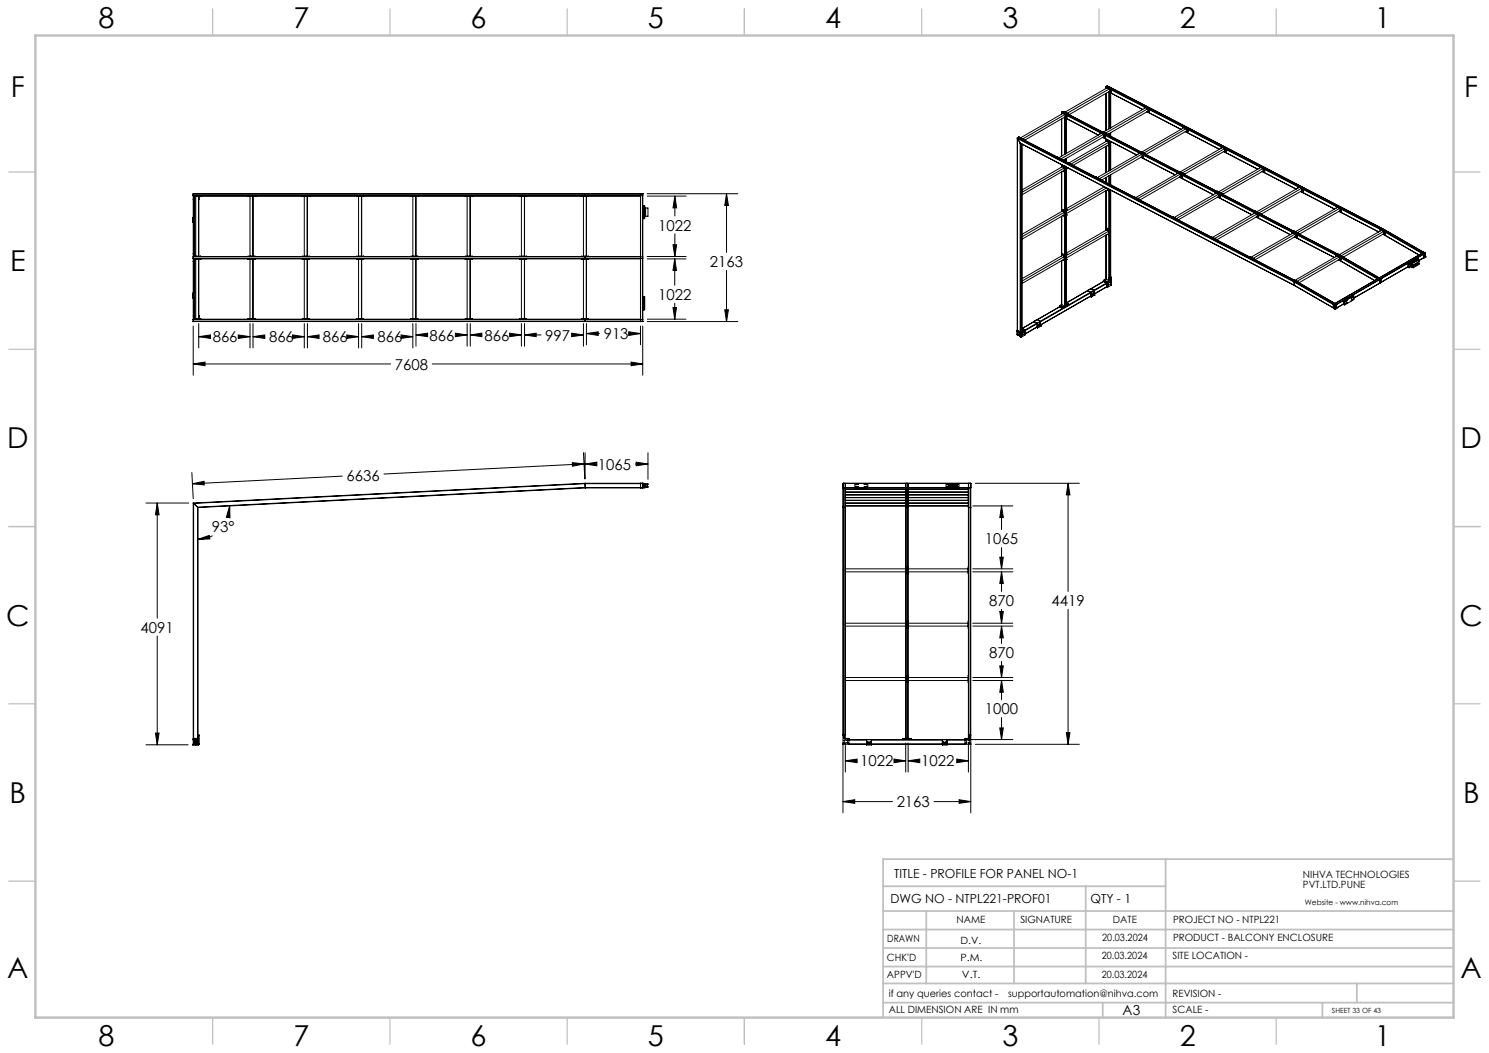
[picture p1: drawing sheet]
<svg xmlns="http://www.w3.org/2000/svg" width="420mm" height="297mm" viewBox="0 0 420 297" stroke-linecap="round" stroke-linejoin="round" font-family="sans-serif">
<g fill="none" stroke="#000" stroke-width=".28">
<path d="M286.9 38.9v54.5M287 38.9v.1M287 39l.8 1.4M287 39v54.2M287 39l78.1 40.5M287 38.9l78.1 40.5M287.3 38.7h.1M287.3 38.7l78.2 40.5M287.3 38.7l-.3 .2M287.5 38.7l1.3 .7M287.5 38.7h-.1M287.5 38.7h.1"/>
<path d="M287.9 38.9l12-6.9 .5 .3-11.9 6.9zM288.8 39.4h.1M288.8 39.4l.1 .1M288.9 39.5h.1M299.4 31.7v.5M299.4 33.5v10.6M299.5 31.6v.2M299.5 31.6l78.1 40.6M299.5 33.5v10.6M299.5 31.8h-.1M299.5 31.8l1.3 .7M299.5 31.8l1.3 .6"/>
<path d="M299.8 31.5h.1M299.8 31.5l-.3 .1M299.8 31.5l78.1 40.5M299.9 31.5l78.1 40.5M300 31.5h.1M300 31.5l1.3 .7M300 31.5l1.3 .6M300.2 33.1h.1M300.3 33.1l.1 .1M300.3 33.1l9.5 5-9.4-4.9M300.3 33.1v10.5M300.4 31.6l11.9-6.9 .6 .3-11.9 7z"/>
<path d="M300.4 32.3l.1 .6M300.4 33.3v10.2M300.5 32.9l-11.5 6.6M300.5 32.9l.3 .3M300.6 32.7h.1M300.7 33.4v9.9M300.8 32.5h.1M300.8 32.4v.1M300.8 32.4l.1 .1M300.8 33.1v.1M300.9 32.6l10.7 5.5M300.9 32.5l-.1 .7"/>
<path d="M301.3 32.2h.1M301.3 32.1v.1M301.3 32.1l.1 .1M301.4 32.2h.1M310.3 37.4v.4M310.8 37.1l1.3 .7M310.9 37.1h-.1M310.9 37.1l1.3 .6M311 38.7l9.6 5M311.2 37.2l12-6.8 .6 .3-12 6.9zM311.3 37.9v.7M311.3 38.6l-11.4 6.6"/>
<path d="M311.3 38.6l.3 .2M311.4 38.3h.1M311.5 38.3h.1M311.6 38.1l.1 .1M311.6 38.1h.1M311.7 38.2v.5M311.7 38.7l-.1 .1M311.7 38.1v.1M311.7 38.1v.6M311.7 38.2l9.4 4.8M311.7 38.7h.1M312 24.5v.5"/>
<path d="M312 26.3v10.5M312 39.2v.7M312 24.4v.2M312 24.5l1.3 .7M312 24.5v.1M312 24.5h.1M312 24.4l78.1 40.6M312.1 37.8h.1M312.2 39.8l.5 .3-10.7 6.2M312.2 39.8l-10.8 6.2M312.2 37.7l-.1 .1M312.2 37.7v.1"/>
<path d="M312.2 37.8h.1M312.2 37.8v.1M312.2 39.4v.4M312.3 24.2l78.2 40.6M312.3 24.2l-.3 .2M312.5 39.8h.1M312.6 39.6h.1M312.7 39.6h.1M312.7 39.6v.1M312.7 39.7h.1M312.7 39.6l.1 .1M312.7 25.9h.1"/>
<path d="M312.8 25.9v.1M312.8 25.9l9.5 5-9.5-4.9M312.8 25.9v10.5M312.8 37.7v.5M312.8 39.7v8.5M312.9 26v10.3M312.9 37.6v.6M312.9 39.8v8.4M312.9 25l.1 .7M313 25.7l-11.4 6.6M313.1 25.5h.1M313.2 25.5h.1"/>
<path d="M313.3 26.2v9.9M313.3 37.4v1M313.3 39.9v8.1M313.3 25.2l.1 .1M313.3 25.2h.1M313.4 25.3v.6l-.4-.2M313.4 25.3h.1M313.4 25.3l9.4 4.9M322.8 30.2v.4M322.8 30.2l1.4 .6M322.8 30.2h.1M323.8 30.7v.7"/>
<path d="M323.8 31.4l-11.4 6.6M323.8 31.4l.4 .1M324 31.1h.1M324.1 30.8l.1 .1M324.1 30.8h.1M324.2 31.5h.1M324.2 30.9h.1M324.2 30.9v.6M324.2 30.9l9.4 4.9M333.1 36.5l-9.6-5 9.6 5M333.6 35.8v.4M333.6 35.8l1.4 .6"/>
<path d="M333.7 35.8l1.3 .7M334.3 37.1l9.6 5M334.4 37.1l9.6 5M334.6 36.3v.7M334.6 37l-11.4 6.6M334.6 37l.4 .1M334.8 36.7h.1M335 36.5h.1M335 36.4v.1M335 36.4l.1 .1M335 37.1h.1M335 36.5v.6"/>
<path d="M335.1 37.1h-.1M335.1 36.5v.6M335.1 36.5l9.4 4.9M54.5 56.2l.4 .1M54.5 55.2l.1 .1M54.5 55.2h126.8M54.5 54.7h126.8M54.6 54.6l-.1 .1M54.6 54.6v36.1M54.6 54.6h126.7M54.6 55.3h126.1M54.6 55.3h2"/>
<path d="M54.6 56.3v5M54.7 55.3h.1M54.9 55.3v17M55.2 55.3v17M56 55.3v17M56.1 55.3v17M56.1 56.2h.1M56.1 56.2v.1M56.1 55.3v.9M56.5 55.3h.1M56.6 55.3h.1M69.9 55.3h2.1"/>
<path d="M70 55.3h.1M70.5 55.3v17M71.3 55.3v17M71.8 55.3h.1M71.9 55.3h.1M85.2 55.3h2.1M85.3 55.3h.1M85.8 55.3v17M86.6 55.3v17M86.7 55.3v17M87.1 55.3h.1M87.2 55.3h.1"/>
<path d="M100.5 55.3h2.1M100.6 55.3h.1M101.1 55.3v17M102 55.3v17M102.5 55.3h.1M102.6 55.3h.1M115.9 55.3h2M116 55.3h.1M116.5 55.3v17M117.3 55.3v17M117.8 55.3h.1M117.9 55.3h.1"/>
<path d="M131.2 55.3h2M131.3 55.3h.1M131.8 55.3v17M132.6 55.3v17M133.1 55.3h.1M133.2 55.3h.1M146.5 55.3h2M146.6 55.3h.1M147.1 55.3v17M147.9 55.3v17M148.4 55.3h.1M148.5 55.3h.1"/>
<path d="M164 55.3h2M164 55.3h.1M164.6 55.3v17M165 55.2h.1M165 54.7h.1M165 54.7v.5M165.4 55.3v17M165.9 55.3h.1M180.7 54.6h.1M180.7 54.6v36.1M181.3 54.6h.1M181.3 54.6v36.1"/>
<path d="M181.3 54.6v.1M181.3 55.2v17.3M181.3 54.7v.5M181.3 58h.6v3.7h-.6M181.6 58v3.7M181.9 58.7h.9v2.3h-.9M182.1 58.7v2.3M182.6 54.6h25.5M182.6 55.3h10.9M190.4 55.3v5.6M190.4 55.3l.5 3.3h-1.1zM204.9 54.6l.6 3.4h-1.1z"/>
<path d="M204.9 54.6v16.6M287.8 40.4h.1M287.8 40.4v53.5M287.8 40.4l77.3 40.1M287.9 40.5v52.3M288.2 40.6v52M288.3 40.7v51.9M298.3 44.3h.1M298.3 44.3l1.3 .7M298.7 44.5l12-6.9 .6 .3-12 6.9zM299.4 46.5v.6M299.4 48.5v11.2"/>
<path d="M299.5 46.5v.6M299.5 48.5v11.1M299.6 45h.1M299.6 47l.6 .4-11.9 6.9M299.6 47l-11.3 6.6M299.6 59.5l.6 .4-11.9 6.9M299.6 59.5l-11.3 6.6M299.6 45l.1 .1M299.7 46.6l-.1 .4M299.7 59.1l-.1 .4M299.7 59.1l.5 .3M299.7 59.1h.1"/>
<path d="M299.7 45.1h.1M299.7 59.1l.5 .2M299.8 48.3l.4 .2M299.9 59.5h.1M299.9 47h.1M300 46.7l.2 .1M300.2 46.8h.1M300.2 59.4v.1M300.2 46.8v.2M300.2 48l-11.9 7M300.2 47v1.4M300.2 59.5v1.5"/>
<path d="M300.2 59.3v.2M300.2 59.3v.1M300.2 46.9h.1M300.2 48.4v.1M300.2 46.9v.1M300.3 44.9v.5M300.3 46.9v39.5M300.4 44.9v.6M300.4 47v39.4M300.7 44.7l.1 .9M300.7 47.1v39.1M300.8 59.2h.1"/>
<path d="M301.3 47.4l-.5 .3M309.1 49.9h.1M309.1 49.9l1.3 .7M309.2 49.9h-.1M309.2 49.9l1.3 .7M309.5 50.1l12-6.9 .6 .3-12 6.9zM310.4 50.6l.2 .1M310.5 50.6h-.1M310.5 50.6l.1 .1M310.6 50.7h.1M311.5 52.7l-10.7 6.2M312 50.1v1.4"/>
<path d="M312 41.2v7.5M312 53.8v11.1M312.1 53l-11.3 6.5M312.3 41.1l.5 .1M312.3 53.6l.4 .2M312.7 53.3l-11.9 7M312.7 40.8l-10 5.8M312.8 49.6v2.3M312.8 53.4v25.8M312.8 53.7l-.1 .1M312.9 49.5v2.5M312.9 53.4v24.9"/>
<path d="M313.3 49.3v2.8M313.3 53.6v24.6M320 55.5l1.3 .7zM320.4 55.7l11.9-6.9 .6 .3-11.9 6.9zM321.1 43v.4M321.1 43l1.4 .8M321.1 43h.1M321.3 56.2v.1M321.3 56.2h.1M321.7 42.7l1.3 .7M321.8 44.4l9.7 4.9M322.1 42.9l11.9-6.9 .6 .3-11.9 6.9z"/>
<path d="M322.1 43.5v.7M322.1 44.2l-11.4 6.6M322.1 44.2l.4 .2M322.3 43.9h.1M322.3 43.9v.1M322.5 44.4h.1M322.5 43.8v.6M322.5 43.8l9.4 4.8M323 43.4v.1M323 43.4h.1M331.9 48.7l1.4 .6M331.9 48.7v.3"/>
<path d="M332 48.6l1.3 .7M332.5 48.3l1.3 .7M332.5 48.3v.1M332.7 49.9l9.6 5.1-9.6-5M332.9 48.5l11.9-6.9 .6 .3-11.9 6.9zM332.9 49.1l.1 .7M333 49.8l-11.5 6.6M333 49.8l.3 .2M333.1 49.6h.1M333.1 49.5v.1M333.3 49.3v.1M333.3 49.3h.1"/>
<path d="M333.3 49.3l.1 .1M333.3 50h.1M333.3 49.4l.1 .5M333.3 49.4h.1M333.4 49.9h.1M333.4 49.9l-.1 .1M333.4 49.4l9.4 4.9M333.8 49v.1M333.8 49h.1M333.8 49l.1 .1M333.9 49.1h.1M342.8 54.3v.3"/>
<path d="M342.8 54.3l1.3 .6M342.8 54.2v.1M343.3 53.9v.1M343.3 53.9l1.3 .7M343.3 53.9h.1M343.4 53.9l1.3 .7M343.5 55.6l9.6 5M343.7 54.1l12-6.9 .6 .3-12 6.9zM343.7 54.7l.1 .7M343.8 55.4l-11.4 6.6M343.9 55.2h.1M344 55.2h.1"/>
<path d="M344.1 54.9l.1 .1M344.2 55h.1M344.2 55l-.1 .6-.3-.2M344.2 55l9.4 4.9M344.5 41.4v.4M344.5 41.4l1.3 .6M344.5 41.4h.1M344.6 54.6l.1 .1M344.7 54.6h-.1M344.7 54.6v.1M344.7 54.7h.1M345.2 42.8l9.6 4.9"/>
<path d="M345.4 41.9l.1 .7M345.5 42.6l-11.5 6.6M345.5 42.6l.4 .1M345.6 42.3h.1M345.7 42.3h.1M345.8 42l.1 .2M345.9 42.7h.1M345.9 42.2v.5M345.9 42.2h.1M345.9 42.2l9.4 4.9M353.6 59.9v.4M353.6 59.9h.1"/>
<path d="M353.6 59.9l1.3 .6M353.7 59.9l1.3 .6M354.1 59.6l1.4 .6zM354.5 59.7l12-6.9 .6 .3-12 6.9zM355.3 47.1v.3M355.3 47.1l1.4 .6M355.3 47l1.3 .7M356 48.4l9.6 4.9M356.3 47.5v.7M356.3 48.2l-11.4 6.6M356.3 48.2l.4 .2M356.4 47.9h.1"/>
<path d="M356.5 47.9h.1M356.6 47.7l.1 .1M356.6 47.7h.1M356.7 47.7v.1M356.7 47.8v.6M356.7 47.8h.1M356.7 47.8l9.4 4.9M366.1 52.6v.5M366.1 52.6l1.4 .7M366.1 52.6h.1M366.9 54l9.5 5-9.6-5M367.1 53.1v.7"/>
<path d="M367.1 53.8l-11.4 6.6M367.2 53.5h.1M367.3 53.5v.1M367.5 53.3l.1 .1M367.5 53.3h.1M367.5 53.4h.1M367.6 53.4l-.1 .6-.4-.2M367.6 53.4l9.3 4.9M377 58.3l-.1 .4M377 58.3l1.3 .6M377 58.2l1.3 .7M377 58.2v.1"/>
<path d="M377.6 59.6l11.3 5.8M377.7 59.6l11.2 5.8M377.9 58.7l.1 .7M378 59.4l-11.5 6.6M378.1 59.2h.1M378.3 58.9v.1M378.3 59l.1 .6-.4-.2M378.3 59h.1M378.3 58.9h.1M378.3 58.9l.1 .1M378.4 59l11.7 6M54.5 73.8l.4 .1"/>
<path d="M54.5 62.6h.1M54.5 61.3h.1M54.5 72.5h126.8M54.6 72.4l-.1 .1M54.6 72.4h126.1M54.6 73h126.1M54.6 72.4h2M54.6 73v.1M54.6 62.6v8.8M54.6 73.9v8.8M54.7 71.4l-.2 .2M54.7 72.3v.1"/>
<path d="M54.7 73v.1M54.7 71.4h.2M54.9 61.3h-.6v1.3h.6M54.9 73.1v16.9M55.2 73.1v16.9M55.8 73h.1M56 73.1v16.9M56.1 73.1v16.9M56.5 72.3v.1M56.5 73v.1M56.6 72.4h.1M56.6 73v.1"/>
<path d="M69.9 72.4h2.1M69.9 73v.1M70 72.3v.1M70 73v.1M70.5 73.1v16.9M71.3 73.1v16.9M71.8 72.3v.1M71.8 73v.1M71.9 72.4h.1M71.9 72.3v.1M71.9 73v.1M72 73v.1"/>
<path d="M85.2 72.4h2.1M85.2 73v.1M85.3 72.3v.1M85.3 73v.1M85.8 73.1v16.9M86.6 73.1v16.9M86.7 73.1v16.9M87.1 72.3v.1M87.1 73v.1M87.2 72.4h.1M87.2 72.3v.1M87.2 73v.1"/>
<path d="M87.3 73v.1M100.5 72.4h2.1M100.5 73v.1M100.6 72.3v.1M100.6 73v.1M101.1 73.1v16.9M102 73.1v16.9M102.5 72.3v.1M102.5 73v.1M102.6 72.4h.1M102.6 72.3v.1M102.6 73v.1"/>
<path d="M115.9 72.4h2M115.9 73v.1M116 72.3v.1M116 73v.1M116.5 73.1v16.9M117.3 73.1v16.9M117.8 72.3v.1M117.8 73v.1M117.9 72.4h.1M117.9 72.3v.1M117.9 73v.1M131.2 72.4h2"/>
<path d="M131.2 73v.1M131.3 72.3v.1M131.3 73v.1M131.8 73.1v16.9M132.6 73.1v16.9M133.1 72.3v.1M133.1 73v.1M133.2 72.4h.1M133.2 73v.1M146.5 72.4h2M146.5 73v.1M146.6 72.3v.1"/>
<path d="M146.6 73v.1M147.1 73.1v16.9M147.9 73.1v16.9M148.4 72.3v.1M148.4 73v.1M148.5 72.4h.1M148.5 73v.1M164 72.4h2M164 73v.1M164 72.3v.1M164.6 73.1v16.9M165 72.5v.5"/>
<path d="M165 72.5h.1M165.4 73.1v16.9M165.9 72.3v.1M165.9 73v.1M166 73v.1M181.3 72.9h-126.8l.1 .1M181.3 72.9v17.2M181.3 72.5v.4M182.6 72.4h10.9M182.6 73h10.9M189.8 69h1.1l-.5 3.4zM190.3 73v7.5"/>
<path d="M190.3 73l.5 3.3h-1zM190.4 66v6.4M204.9 76.3v14.4M299.4 61v11.2M299.4 73.5v12.4M299.5 61v11.1M299.5 73.5v12.4M299.6 72.1l-11.3 6.5M299.6 72.1l.6 .3-11.9 6.9M299.7 71.6h.1M299.7 71.6l-.1 .5M299.7 71.6l.5 .3"/>
<path d="M299.8 73.3l.4 .2M299.8 60.8l.4 .2M299.9 72.1h.1M299.9 72h.1M300.2 61h.1M300.2 73.5h.1M300.2 72v1.5M300.2 60.6l-11.9 6.9M300.2 73.1l-11.9 6.9M300.2 71.9v.1M300.2 72h.1M300.8 71.7h.1"/>
<path d="M300.8 73.2h.1M300.8 60.6h.1M311.3 79.2v.1M311.3 79.3v.1M311.3 79.1v.3M311.3 79.4l-3.6 2 .8 .5 3.6-2.1M311.3 79.1l.8 .5M311.3 79.3l.8 .4M311.3 79.4l.8 .5M311.6 79v.1M311.6 79h.1M311.7 79l-.1 .1"/>
<path d="M311.7 79v.1M312 78.6l-.7 .5M312 78.7h.1M312 66.3v12.4M312 78.7l.8 .5M312.1 79.6h.1M312.1 79.7h.1M312.1 79.9h.1M312.1 79.6v1.3M312.2 64.8l.5 .4-11.9 6.9M312.2 64.8l-11.4 6.6M312.2 64.4v.4"/>
<path d="M312.2 79.7l.1 .2M312.2 79.6v.1M312.2 64.4h.1M312.2 64.4l.5 .3M312.2 79.7l.1 .1M312.2 79.3h-.1l.1 .1M312.2 79.3v.1M312.2 79.3l.1 .1M312.3 79.9v1.1M312.3 79.4h-.1M312.3 79.8v.1M312.3 79.4h.1"/>
<path d="M312.3 79.8h.1M312.3 66.1l.4 .2M312.4 79.8l-.1 .1M312.5 64.8h.1M312.6 79.9v.1M312.6 79.9l.1 .1M312.7 80h-.1M312.7 66.3h.1M312.7 80h.1M312.7 65.9l-11.9 6.9M312.7 66.2h.1M312.7 64.7v.1"/>
<path d="M312.7 64.7h.1M312.8 79.2h.1M312.8 64.7l-.1 .1M312.8 66.2l-.1 .1M312.8 79.3h.1M312.8 79.2l-.6 .4M312.8 78.5l.3 .1M312.8 79.3h.2M312.8 78.5v.8M312.9 79.3l.1 .1M312.9 79.3l-.7 .4M312.9 78.3l-.1 .2"/>
<path d="M312.9 79.4l.1 .1M312.9 79.4l-.6 .4M312.9 78.3l.1 .1M313 79.3l-.1 .1M313 79.5l-.6 .3M313 79.3l.1 .1M313 78.5v.8M313 78.4v.1M313 78.4l.1 .1M313.1 79.4l-.1 .1M313.1 78.6v.8M313.1 78.5v.1"/>
<path d="M313.2 79.6v.1M313.2 78.6v.1M313.2 79.1v.1M313.2 79.7v.1M313.2 79.7h.1M313.3 78.5l-.1 .2M313.3 79.1l-.1 .1M313.3 79.1h-.1M313.3 78.5h.1M313.3 78.5l-.1 .1M313.3 78.2h.1M313.3 79v.1"/>
<path d="M313.3 78.5v.1M313.3 79.1h.1M313.3 78.2l-.4 .1M313.3 79.7l-.1 .1M313.3 79.6l-.1 .2M313.3 79.6l-.1 .1M313.3 79.6v.1M313.3 78.6l-.1 .1M313.4 78.2v.1M313.4 78.2l-.4 .2M313.4 78.3l.1 2.1-1.2 .6M313.4 78.2h.1"/>
<path d="M313.4 78.2l.1 .1M313.4 78.3l-.3 .2M330.8 61.2l1.3 .6M330.8 61.2h.1M331.2 61.3l11.9-6.9 .6 .3-11.9 7zM332.1 61.8v.1M332.1 61.8h.1M332.1 61.8l.1 .1M332.2 61.9h.1M341.6 66.8h.1M341.6 66.8l1.4 .6M341.7 66.8h-.1"/>
<path d="M342 67l12-7 .6 .4-12 6.9zM343 67.4v.1M343 67.4v.2M343 67.6h.1M352.4 72.4h.1M352.5 72.4l1.3 .7M352.8 72.6l12-6.9 .6 .3-12 6.9zM353.8 73.1v.1M353.8 73.1h.1M353.8 73.2h.1M354.3 61.2l9.6 5M354.6 60.4v.7"/>
<path d="M354.6 61.1l-11.4 6.6M354.6 61.1l.4 .1M354.8 60.8h.1M354.9 60.5l.1 .1M354.9 60.5h.1M355 60.5v.1M355 60.6v.6M355 60.6h.1M355 60.6l9.4 4.9M355.5 60.3h.1M355.5 60.2v.1M355.5 60.3v.1"/>
<path d="M364.4 65.5v.4M364.5 65.5l1.3 .6M364.5 65.5h-.1M364.5 65.5h.1M364.9 78.9h.1M364.9 78.9l1.2 .6M365 65.2l1.3 .7M365 65.2h-.1M365 65.2l1.3 .6M365.1 79.5v1M365.1 79.5l11.5 6.7M365.1 79.4v.1"/>
<path d="M365.1 79.4l11.5 6.6M365.2 66.8l11.2 5.8-11.2-5.8M365.2 79.1l12-6.9 .6 .3-12 6.9zM365.4 65.4l11.9-6.9 .6 .2-12 6.9zM365.4 66v.7M365.4 79.2h.1M365.4 66.7l-11.4 6.6M365.4 66.7l.4 .1M365.4 79.2l-.3 .2M365.4 79.2l11.5 6.7M365.5 79.2l11.1 6.4M365.6 66.4h.1"/>
<path d="M365.8 66.1l.1 .1M365.8 66.1h.1M365.8 66.2h.1M365.9 66.2l-.1 .6M365.9 66.8h-.1M365.9 66.2l11.6 6.1M366.1 79.5v.1M366.1 79.5l.1 .1M366.3 65.9h.1M366.3 65.8v.1M366.3 65.8l.1 .1M366.4 65.9v.1"/>
<path d="M376.8 72v.4M376.8 72l1.3 .7M376.8 72h.1M376.9 72l1.3 .6M377.4 71.7h.1M377.4 71.7l1.3 .7M377.6 73.3h.1M377.6 72.2l-.1 .1M377.6 73.3l10.1 5.8-10.1-5.8M377.6 72.2l11.5 6.6M377.7 71.9l12-7 .6 .4-12 6.8zM377.8 72.5v.7"/>
<path d="M377.8 73.2l-11.4 6.6M378 72.9h.1M377.9 72h.1M377.9 72l-.3 .2M377.9 72l11.6 6.6M378.1 72.7h.1M378.2 72.7v.6l-.4-.1M378.2 72.7h.1M378.2 72.6l-.1 .1M378.2 72.6v.1M378.2 72.7l10.3 6M378.6 72.4h.1"/>
<path d="M378.7 72.4h.1M389.1 79.9h.1M389.1 78.9v1M389.1 78.8v.1M389.3 64.8l1.4 .6M389.4 64.7l-.1 .5M389.5 78.6v.1M389.5 79.7h.1M389.5 78.6l-.4 .2M389.5 79.7l-.4 .2M389.5 78.6h.1M389.5 78.7l-.4 .2"/>
<path d="M389.5 79.6v.1M389.5 78.7v.9M389.5 79.6l-.4 .3M390.1 66.1h.1M390.1 66.1l10.2 5.8M390.1 65l11.5 6.6M390.3 65.3v.6M390.3 65.9l-11.4 6.6M390.3 65.9l.4 .2M390.5 65.7h.1M390.5 64.8h.1M390.5 64.8l-.4 .2"/>
<path d="M390.5 64.8l11.5 6.6M390.5 64.8l11.1 6.4M390.7 65.4v.1M390.7 65.5v.6M390.7 65.5l10.3 5.9M390.7 65.5h.1M397.1 75.3l-15.2 8.8 7.2-4.2M397.1 75.3l-7.6 4.4M397.1 74.3l.2 .1M397.1 75.3l.2 .1M397.1 74.3v1M397.1 74.3l-15.6 9"/>
<path d="M397.3 74.4v1M397.3 75.4l.2 .1M397.3 74.4l.2 .1M397.5 74.5v1M397.7 75v.2zM397.7 74.5l.1 .1zM398 74.5h.1M398 75h.1M398 74.5v.5M398 74.3v.2M398 75v.2M398 74.3h.1"/>
<path d="M398 75.2l.1 .1M398 75.2l-.5 .3M398.1 75.3h.1M398.1 74.3v.1M398.1 75.3l.5 .2M398.1 74.4l.5 .3M398.5 75.2h.1M398.5 75.2l.1 .1M398.6 74.9l-.5-.1 .4 .4M398.6 74.7v.2M398.6 75.3v.2M399.7 72.8l.3 .2"/>
<path d="M399.7 73.4l.2-.1-.1 .2M399.7 73.4l-1.6 .9M399.7 73.4h.1M399.7 73.4l-1.7 .9M399.8 73.4l-1.7 1M399.8 73.5l.5 .3M399.8 73.4v.1M399.9 72.9l-2.6 1.5M399.9 74.2h.3M400 73l-2.5 1.5M400 73v.7M400.2 74.2l-1.7 1"/>
<path d="M400.2 74.2l.1 .2M400.3 73.8l-1.7 .9M400.3 73.8v.1l-1.7 1M400.3 74.4v.2l-1.7 .9M400.3 74.4l-1.7 .9M401.1 71.4l-12.1 7-11-6.4M401.6 72.7h.1M401.6 71.1v.1M401.6 72.6v.1M401.6 72.7l-1.6 .9M401.6 71.6v.2M401.6 71.6v1.1"/>
<path d="M401.6 71.2l-25.5 14.7M401.6 71.2l.4 .2M402 71.4l.1 .1M402 71.5v1M402 72.5h.1M402 71.4l-.4 .2M402 72.5l-.4 .2M402 71.4h.1M402 71.4l-25.5 14.7M402.1 72.4l-.1 .1M402.1 72.4l-.5 .3M402.1 71.4l-5 2.9"/>
<path d="M402.1 71.4v1M402.1 72.4l-2.1 1.2M54.5 90.6l.1 .1M54.5 84h.1M54.5 82.7h.1M54.5 90.6h126.8M54.5 90.1h126.8M54.5 92v13.8M54.6 90l-.1 .1M54.6 90.7h126.7M54.6 90h2M54.6 84v5"/>
<path d="M54.7 90h126M54.9 89l-.4 .1M54.9 82.7h-.6v1.3h.6M56.1 89v.1M56.1 91.3v6.8M56.1 95h2.7M56.1 89.1h.1M56.1 95l3.3-.5v1zM56.1 90h.1M56.1 89.1v.9M56.5 90h.1M67.2 94.5l3.3 .5-3.3 .5z"/>
<path d="M68.2 95h2.3M69.9 90h2.1M70 90h.1M70.5 91.3v6.8M71.4 95l3.3-.5v1zM71.4 95h3.3M71.4 91.3v6.8M71.8 90h.1M71.9 90h.1M82.5 94.5l3.3 .5-3.3 .5zM84.1 95h1.7M85.2 90h2.1"/>
<path d="M85.3 90h.1M85.8 91.3v6.8M86.7 95l3.3-.5v1zM86.7 95h3.2M86.7 91.3v6.8M87.1 90h.1M87.2 90h.1M97.8 94.5l3.3 .5-3.3 .5zM99.3 95h1.8M100.5 90h2.1M100.6 90h.1M101.1 91.3v6.8"/>
<path d="M102 95h3.3M102 91.3v6.8M102 95l3.3-.5v1zM102.5 90h.1M102.6 90h.1M113.1 94.5l3.4 .5-3.4 .5zM114.7 95h1.8M115.9 90h2M116 90h.1M116.5 91.3v6.8M117.3 94.5l3.3-.5v1zM117.3 91.3v6.3"/>
<path d="M117.3 94.5h2.6M117.8 90h.1M117.9 90h.1M128.4 94l3.4 .5-3.4 .5zM129.3 94.5h2.5M131.2 90h2M131.3 90h.1M131.8 91.3v6.3M132.6 94.5l3.3-.5v1zM132.6 94.5h2.8M132.6 91.3v6.3M133.1 90h.1"/>
<path d="M143.8 94l3.3 .5-3.3 .5zM144.8 94.5h2.3M146.5 90h2M146.6 90h.1M147.1 91.3v6.3M148 94.5l3.2-.5v1zM148 94.5h4.6M148 91.3v6.3M148.4 90h.1M161.3 94l3.3 .5-3.3 .5zM162 94.5h2.6M164 90h2"/>
<path d="M164 90h.1M164.6 91.3v6.3M165 90.6h.1M165 90.1h.1M165 90.1v.5M165.4 94.1l3.3-.5v1zM165.4 91.3v6M165.4 94.1h3.7M165.9 90h.1M177.3 93.6l3.4 .5-3.4 .5zM178.5 94.1h2.2M180.7 90.7h.1"/>
<path d="M180.7 92v5.3M181.3 90.7h.1M181.3 90.6v.1M181.3 90.1v.5M181.3 83.7h.6v3.7h-.6M181.3 92v13.8M181.6 83.7v3.7M182.6 90.7h25.5M182.6 90h10.9M189.8 86.7h1l-.5 3.3zM190.3 85.5v4.5M204.4 87.4h1.1l-.6 3.3z"/>
<path d="M286.9 93.3h.1M286.9 93.4h.1M286.9 93.1v.1M286.9 94.4l.1 .1M286.9 93.1l.1 .1M286.9 93.5v.9M286.9 93.2l.9 .4M286.9 93.3l.9 .5M286.9 93.4l.9 .5M287 93.5h-.1M287 93.5l.8 .4M287 94.5l.1 .1"/>
<path d="M287 93.2l.8 .4M287.6 94.8l.2 .2M287.6 94.8l.2 .1M287.8 93.6h.1M287.8 93.8h.1M287.8 93.9h.1M287.8 93.9v.1M287.8 93.9l-.9 .5M287.8 94.9h.1M287.8 95h.1M287.8 94v.9M287.8 94.7l-.2 .1"/>
<path d="M287.8 94.2l-.7 .4M287.8 94l-.8 .5M287.8 94l-.9-.6v1l.2 .2M287.8 94.9v.1M287.8 93.7l.1 .1M287.9 95h.1M287.8 92.9v.8M287.8 93.9v1.1M287.8 92.9l.1 .1M287.9 93.8l-.1 .1M287.9 93.8h.1M287.9 95l.1 .1"/>
<path d="M287.9 92.8l-.1 .1M287.9 92.8l.1 .1M287.9 93h.1M287.9 93v2M288 92.9l-.1 .1M288 95.1h.1M288 92.9h.1M288 93v2.1M288.1 92.9l-.1 .1M288.2 93v.1M288.2 93.6h.1M288.2 93.5h.1"/>
<path d="M288.2 92.9l.1 .1M288.3 92.5l.7 .5M288.3 93l-.1 .1M288.3 93.5l-.1 .1M288.3 93h-.1M288.3 92.6h.1M288.3 92.6l.1 .1M288.3 92.9v.1M288.3 94.1v.1M288.3 94.6v.1M288.3 93h.1M288.3 93.5v.1"/>
<path d="M288.3 92.6l-.4 .2M288.3 94.5v.1M288.3 94v.1M288.3 93.6h-.1M288.3 94v.2M288.3 93.5h.1M288.3 94h.1M288.3 94l.1 .1M288.3 94.6h.1M288.4 92.7h.1M288.4 92.7l-.4 .2M288.4 94.6l-.1 .1"/>
<path d="M288.4 94.5l-.1 .1M288.4 94.1l-.1 .1M288.4 94l-.1 .1M288.4 94v.1M288.4 94.5v.1M288.5 93h.1M288.5 92.7l-.4 .2M288.5 93.6h.1M288.5 93l.1 .1M288.5 92.7v.9M288.6 93v.1M288.6 93h.1"/>
<path d="M288.7 93l-.1 .1M288.7 93v.1M288.9 94.3v.1M288.9 94.2v.1M288.9 93.6v.2M288.9 93.7v.1M288.9 94.2v.2M288.9 93.6l.1 .1M288.9 93.7h.1M288.9 93.6v.1M288.9 94.2l.1 .1M289 93.1h.1"/>
<path d="M289 93l-.5 .3M289 93.2l-.5 .2M289 93.2h.1M289 93.1v.1M289 94.3l-.1 .1M289 94.2l-.1 .1M289 93.7l-.1 .1M289 93v.2M289 93.7h.1M289 94.2v.1M289 93.1l.1 .1M289 94.2h-.1"/>
<path d="M289.1 93.2h.1M289.1 93.2v.1M289.1 93.2l-.6 .4M289.1 93.3l.1 1.1-1.1 .7M289.1 93.3l-.5 .3M289.2 94.1l3.4-1.9-3.4 2M291.6 90.7h.1M291.6 90.7l.9 .5M291.7 90.7l-3.3 1.9M291.7 90.7l.8 .5M292.5 91.2l.1 .1-3.5 1.9M292.5 91.2l-3.5 2"/>
<path d="M292.5 91.2h.1M292.6 90.1h.1M292.6 90.1l-1 .6M292.6 91.2v1.2M292.6 92.4h.1M292.6 90.1l.9 .6M292.6 92.5h.1M292.6 92.4v.1M292.7 92.4v.1M292.8 91.5l-.1 .2zM292.8 91.5v.1M292.8 91.9l.4-.2v.2l-.4 .2z"/>
<path d="M293.2 91.9h-.3M293.3 91.3h.1M293.5 91.6l14.2-8.1zM293.5 90.7h.1M293.5 90.7v1.1M293.5 91.8l.1 .1M293.5 90.7l-1 .5M293.5 91.8l-.9 .6M293.6 91.9h.1M293.6 91.9l-.9 .6M298.8 86.5l.1 .1M298.8 86.3l.1 .3"/>
<path d="M298.8 86.6l-6.2 3.6 .8 .4 6.2-3.6M298.8 86.6l-6.2 3.5M298.9 86.2l.7 .5M298.9 86.6l.7 .4M299.2 86.2l-.1 .1M299.2 86.2h.1M299.3 86.2l-.2 .1M299.3 86.2v.1M299.4 85.9h.1M299.4 85.9l-.5 .3M299.5 85.9l.8 .5M299.6 86.7h.2"/>
<path d="M299.6 87h.2M299.6 86.7v.3M299.8 86.5h-.2l.1 .1M299.8 86.5l-.1 .1M299.8 86.5h.1M299.8 86.7v.3M299.9 86.5l-.2 .1M299.9 86.5v.1M300.3 86.4h.1M300.7 86.2l-.3 .2M300.8 85.4l.5 .5M300.8 86.2h-.1"/>
<path d="M301.1 85.8h-.2l.1 .1M301.1 85.8l-.1 .1M301.1 85.8h.1M301.2 85.8l-.2 .1M301.2 85.8v.1M301.3 85.9l-1.5 .8M301.3 85.9v.2M301.3 86.1l-1.5 .9M301.4 85.9l-1.7 1-.9-.5M301.4 85.8l-.1 .3M306.7 82h.1M306.7 81.9h.1"/>
<path d="M306.7 82l-5.9 3.4M306.7 81.9v.1M306.7 81.9l1 .6M306.8 82l.8 .4M306.8 82l-6 3.4M307.5 83.6l.3 .1M307.6 82.4l.1 .2-15.1 8.6M307.6 82.4l-6.2 3.6M307.7 82.5h.1M307.7 82.5v1.1M307.7 83.6l.1 .1M307.7 81.4h.1"/>
<path d="M307.7 81.4l-1 .5M307.7 81.4l.9 .5M307.8 83.7h.1M307.9 82.9h.1M307.9 82.8v.1M307.9 83.2l.4-.3v.3l-.4 .2zM308.1 83.1l-.1 .1M308.2 83.1l.1 .1M308.4 82.5l-.1 .2zM308.4 82.5v.1M308.6 81.9h.1M308.6 81.9v1.2"/>
<path d="M308.6 81.9l-.9 .6M308.6 83.1h.1M308.6 83.1l-.9 .5M308.7 83.1v.1M308.7 83.2h.1M308.7 83.2l-.9 .5M312.1 80.9l.2 .1M312.1 80.9l-3.5 2.1M312.1 80l-3.5 2M312.1 80.9l-3.5 2M312.3 81h.1M312.3 81v.1"/>
<path d="M312.6 80v.1M312.6 80.6h.1M312.6 80.5v.1M312.6 80h.1M312.6 80.5l.1 .1M312.7 80.6h-.1M312.7 80.5l-.1 .1M312.7 80l-.1 .1M312.7 80.5v.1M312.7 80.5h-.1M313.2 80.3h.1M313.2 80.1v.2"/>
<path d="M313.2 80.2v.1M313.2 80.2h.1M313.3 80.2l-.1 .1M313.3 80.2h.1M365.1 80.5l11.5 6.6M376.1 86.9v.1M376.1 85.9h.1M376.1 86.9h.1M376.1 85.9v1M376.1 85.8v.1M376.1 85.9l.4 .2M376.1 86.9l.4 .3"/>
<path d="M376.2 86.9h-.1M376.5 86.1h.1M376.5 87.1h.1M376.5 86.1v1M376.6 87.1l-.1 .1M376.6 87.1h.1M376.6 86.1v1.1M376.6 86v.2M376.9 87l-.3 .1M376.9 85.9h.1M376.9 85.9l-.3 .2M376.9 86.9h.1"/>
<path d="M376.9 85.9l-.3 .1M376.9 86.9l-.3 .2M377 86.9h-.1M377 85.9h.1M377 86.8l-.1 .2M377 85.9v1M378.9 85.8l-1.9 1.1M378.9 85.8l.4 .2M378.9 84.8v1M378.9 84.8l.4 .2M378.9 84.8l-2.3 1.3M378.9 85.8l-2.3 1.3"/>
<path d="M379.3 85v1M379.5 85.6l.1-.1zM379.9 85.4h.1l-.1 .2zM379.9 84.7h.1l-.1 .2zM379.9 84.7l-.1 .1M379.9 85.4l-.1 .1M381.2 84l-.1 .1M381.2 84.6l-.1 .1M381.2 84.6v.2zM381.5 83.3l-2.6 1.5M381.5 83.3l.2 .1M381.6 84.3v.2z"/>
<path d="M381.6 83.8v.2zM381.7 83.4l-2.6 1.5v1M381.7 83.4l.2 .1M381.9 83.5v1l-2.6 1.5M381.9 83.5l-2.6 1.5M54.5 102.7l3.3-.6v1zM54.5 102.7h55.7M121.9 102.7h59.4M178 102.1l3.3 .6-3.3 .4zM54.1 133.3l.4 7.4M54.3 136.5l3.3-.8v1.1zM96.6 134.3l-42.3 2.2"/>
<path d="M161.4 130.5l3.3 .3-3.2 .7zM164.6 127.7l.4 7.4M164.7 130.8l-56.4 2.9M165 130.9l3.3-.6v1.1zM165 127.7v7.3M165 130.9h2.5M165 136.3v.1M165 136.3h16.3M165 136.4h16.3M165 136.4l-110.4 5.6M165 136.3l-110.5 5.6M165 136.4l.1 1.1"/>
<path d="M165.1 137.5v.1M165.1 137.5h16.2M165.1 137.5l-109.4 5.5M165.1 137.6l-109.3 5.6M179.2 130.9h3.6M179.5 130.3l3.3 .6-3.3 .5zM180.7 136.3h.1M180.7 137.5v.1M180.7 136.3v1.2M181.3 136.3h.1M181.3 137.5v.1M181.3 137.5l-16.2 .1"/>
<path d="M181.3 136.3v1.2M181.3 136.3l.8 .1M181.6 136.3v1.3M181.9 136.4v1.1M181.9 136.7h.1M181.9 137.2h.1M182.1 136.5h.7l-.2 .3-.2-.1-.3 .2 .1 .3h.6v.3h-.7M182.1 137.5l-1.4 .1M182.1 136.4v.1M182.1 137.5h.1M182.8 127.7v7.5M237.8 136.3h36"/>
<path d="M237.8 137.5v.1M237.8 137.5l.1 69.8M237.8 136.3v1.2M237.8 137.6v91.7M237.8 137.5h36M237.8 137.6h36M237.9 136.3v1.3M237.9 136.3l-.1 .1M238.3 136.3l.1 .1M238.4 137.5l-.1 .1M238.4 136.4v1.1M238.4 137.6v70.8l1 .1"/>
<path d="M238.4 137.5l-.1 69.8M238.4 138.7h17.1M238.4 138.8h17.1M238.4 139.5h17.1M238.4 139.6h17.1M238.4 138h17.1M238.4 138.1h17.1M238.4 138.7h.1M238.4 139.4h.1M238.4 137.9h.1M238.5 137.6v5.1M241.1 136.3v1.3"/>
<path d="M244.8 136.3v1.3M255.4 137.6v5.1M255.4 138.7h.1M255.4 139.4h.1M255.4 137.9h.1M255.5 137.5l.1 70.8M255.5 136.4v1.1M255.5 137.6v70.7M255.5 137.5l.1 .1M255.6 136.3l-.1 .1M256 136.3v1.3M256 136.3v72"/>
<path d="M256.2 137.6v70.7M256.2 138.7h17M256.2 138.8h17M256.2 139.5h17M256.2 139.6h17M256.2 138h17M256.2 138.1h17M256.2 138.7h.1M256.2 139.4h.1M256.2 137.9h.1M256.2 137.6v5.1M266.8 136.3v1.3"/>
<path d="M267.2 137.2v.2zM267.5 136.8h.1M267.5 137.1h.1M267.5 136.8v.3M267.5 136.8h2.3M267.5 137.1h2.3M267.5 136.7h2.3M267.5 136.4v.4M267.5 137.1v.4M267.5 137.2h2.3M267.5 137.5h2.3M267.5 136.4h2.3"/>
<path d="M269.8 136.8h.1M269.8 137.1h.1M269.8 136.8v.3M269.8 136.4v.4M269.8 137.1v.4M270.1 136.6l.1 .1zM270.5 136.3v1.3M273.1 137.6v5.1M273.1 138.7h.1M273.1 139.4h.1M273.1 137.9h.1M273.2 137.6v70.8l-1 .1"/>
<path d="M273.3 136.3v1.3M273.3 136.3v71M273.7 136.3h.1M273.7 137.6v69.7M273.8 137.5v.1M273.8 136.3v1.2M273.8 137.6v91.7M275.1 136.3h29.3M301.3 136.3v30.5M301.3 136.3l.5 3.3h-1zM41.2 141.9h12M44.3 141.9l.6 3.3h-1z"/>
<path d="M44.3 141.9v32.4M54.5 141.9l.1 .1M54.5 141.9v68.1M54.6 142v66.6M54.6 142l1.1 1M55.7 143l.1 .2M55.7 143v65.3M55.8 152.1l3.2-1.1 .2 1zM55.8 143.2v64.1M60 151.1l-2.5 .8-1.7 .2M64.8 142.7l.1 3.3-1-.1zM64.8 142.7l-.1 1.7-.4 1.6"/>
<path d="M237.8 143l.1 .2zM238.4 143l-.5 .2M238.4 142.7h17.1M238.4 141.8h17.1M238.4 159.9v2M238.4 140.3h17.1M238.4 140.4h17.1M238.4 142.6h17.1M238.4 142h17.1M238.4 141.1h17.1M238.4 141.2h17.1M238.4 141h.1"/>
<path d="M238.4 159.9h.1M238.4 141.8h.1M238.4 142.5h.1M238.4 140.2h.1M255.4 141h.1M255.4 159.9h.1M255.4 141.8h.1M255.4 142.5h.1M255.4 140.2h.1M255.5 143l.5 .2M255.5 159.9v2M256.2 143l-.2 .2z"/>
<path d="M256.2 142.7h17M256.2 141.8h17M256.2 159.9v2M256.2 140.3h17M256.2 140.4h17M256.2 142.6h17M256.2 142h17M256.2 141.1h17M256.2 141.2h17M256.2 141h.1M256.2 159.9h.1M256.2 141.8h.1"/>
<path d="M256.2 142.5h.1M256.2 140.2h.1M273.1 141h.1M273.1 159.9h.1M273.1 141.8h.1M273.1 142.5h.1M273.1 140.2h.1M273.2 143l.1 .2zM273.2 159.9v2M273.8 143l-.5 .2M274.4 142.7h11.3M282 157.2h1l-.5 3.2z"/>
<path d="M282.5 142.7v6.7M282.5 154.4v6M282.5 142.7l.5 3.3h-1zM44.3 179.4v30.7M238.4 175.2v2M238.4 177.1h.1M238.4 175.3h.1M238.4 161.8h.1M238.5 160.4h16.9M238.5 161.3h16.9M238.5 175.8h16.9M238.5 176.6h16.9"/>
<path d="M255.4 177.1h.1M255.4 175.3h.1M255.4 161.8h.1M255.5 175.2v2M256.2 175.2v2M256.2 177.1h.1M256.2 175.3h.1M256.2 161.8h.1M256.2 160.4h16.9M256.2 161.3h16.9M256.2 175.8h16.9M256.2 176.6h16.9"/>
<path d="M273.1 177.1h.1M273.1 175.3h.1M273.1 161.8h.1M273.2 175.2v2M274.4 160.4h11.3M274.4 161.3h11.3M274.4 175.8h11.3M274.4 176.6h11.3M282 172.5h1l-.5 3.3zM282.5 161.3v5.5M282.5 171.9v3.9M282.5 176.6v4.9"/>
<path d="M282.5 161.3l.5 3.3h-1zM282.5 176.6l.5 3.3h-1zM301.3 171.9v38M238.4 190.5v2M238.4 192.4h.1M238.4 190.6h.1M238.5 191.1h16.9M238.5 191.9h16.9M255.4 192.4h.1M255.4 190.6h.1M255.5 190.5v2M256.2 190.5v2"/>
<path d="M256.2 192.4h.1M256.2 190.6h.1M256.2 191.1h16.9M256.2 191.9h16.9M273.1 192.4h.1M273.1 190.6h.1M273.2 190.5v2M274.4 191.1h11.3M274.4 191.9h11.3M282 187.8h1l-.5 3.3zM282.5 186.5v4.6M282.5 191.9v5.5"/>
<path d="M282.5 191.9l.5 3.4h-1zM41.2 210.1h11.9M43.9 206.8h1l-.6 3.3zM54.3 210h.1M54.3 210.1h.1M54.3 210v.1M54.4 210h.7M54.4 210v.1M54.5 208.3h1.3M54.6 208.5h.1M54.5 209.8l.1 .1M54.6 208.5h1.2"/>
<path d="M54.6 208.6h-.1M54.6 208.6h1.2M54.6 209.9v-1.2h1.2l-.1 1.2M54.6 208.6l-.1 .1M54.6 209.9h.3M54.9 209.9h.1M55 209.7v.2M55 209.9h.1M55 209.7h.1M55 209.2h.1M55 209.4h.1M55 209.3h.1"/>
<path d="M55.1 209h.2M55.1 209h.1M55.1 209.5h.2M55.1 209.5h.1M55.1 210h.1M55.1 209.4h.2M55.1 209.4h.1M55.1 209v.4M55.1 209.4v.1M55.1 209.1v.3M55.1 209.1h.1M55.1 210v.1"/>
<path d="M55.2 210h.1M55.2 210.1h.1M55.2 210v.1M55.3 209h.1M55.3 209.5h.1M55.3 209.4h.1M55.3 209v.4M55.3 209.4v.1M55.3 210h.7M55.3 209.1h.1M55.3 210v.1M55.3 209.2h.1"/>
<path d="M55.3 209.7v.2M55.3 209.9h.1M55.3 209.7h.1M55.3 209.1v.3M55.3 209.3h.1M55.3 209.7l.1 .3M55.3 209.7v-.8h-.3v1.1M55.5 209.9h.2M55.5 209.9h.1M55.7 208.6l.1 .1M55.8 208.3h.1M55.8 208.6h.1"/>
<path d="M55.8 208.3v.3M55.8 209.8l-.1 .1M55.8 207.3l.3 .1M55.8 208.3v.2M55.8 207.3v.1M55.8 209.9h.1M55.8 208.5h.1M55.8 208.5h.2M55.8 209.9h.3M55.8 207.4v.9M55.8 208.5v1.4M55.8 209.9v.1"/>
<path d="M55.8 207.4h.3M55.8 208.3h.2M56 210.1h.1M56 210v.1M56 207.3v2.6M56 209.9h.1M56.1 209.9h-.3M56.1 207.4v2.5M237.9 209.9h6.5M237.9 207.3l-.1 .1M237.9 207.3h.5M238.1 208.1h.1l-.1 .2z"/>
<path d="M238.1 208.7l.2 .1-.1 .2zM238.1 209.4l.2 .3zM238.4 207.3v.1M238.4 208.3h1M238.4 209.5v8.3M238.4 214.6h3M238.4 214.6l3.4-.5v1zM239 208.7l.1 .1-.1 .2zM239 209.5h.1zM239 208.8l.1 .1zM239.4 208.5h.1M239.4 208.3l.1 1.6"/>
<path d="M239.4 208.3v.2M239.5 209.9h-.1M239.5 208.6h15.1M239.5 209.8h4.9M239.5 208.7h4.9M244.4 210h.1M244.4 210.1h.1M244.4 208.6h.1M244.4 208.6v1.5M244.4 208.6h1.4M244.5 210h1.2M244.5 210v.1"/>
<path d="M244.8 209.7h.6v.2h-.6zM244.9 209.7v.2M244.9 209.9h.1M244.9 209.7h.1M244.9 209.7h.4M244.9 209.9h.4M245 209.7h.3M245 209.9h.1M245 209.9h.3M245 209.7h.1M245.2 209.7h.1M245.2 209.9h.1"/>
<path d="M245.3 209.9h.1M245.3 209.7v.2M245.3 209.7h.1M245.7 210h.1M245.8 208.6h.1M245.8 209.9h20M245.8 209.8h20M245.8 208.6l-.1 1.5M245.8 208.7h20M252.2 214.1l3.3 .5-3.3 .5zM253.2 214.6h2.3M254.6 208.5h.1z"/>
<path d="M254.6 208.6h.1M254.7 208.3h-.1v.3M254.7 208.6h2.2M254.7 208.3v.3M254.7 208.3h2.2M254.7 208.5h2.2M255.5 209.5v8.3M256.2 214.6h2.5M256.2 209.5v8.3M256.2 214.6l3.2-.5v1zM256.9 208.3h.2v.3M256.9 208.5h.2z"/>
<path d="M256.9 208.6h.1M256.9 208.3v.3M265.8 210h.1M265.8 208.6h.1M265.8 208.6v1.5M265.8 208.6h1.4M265.9 210h1.2M266.2 209.7h.6v.2h-.6zM266.3 209.7v.2M266.3 209.9h.1M266.3 209.7h.1M266.3 209.9h.4"/>
<path d="M266.3 209.7h.4M266.4 209.9h.1M266.4 209.9h.3M266.4 209.7h.3M266.4 209.7h-.1M266.4 209.7h.1M266.6 209.7h.1M266.6 209.9h.1M266.7 209.7v.2M266.7 209.7h.1M266.7 209.9h.1M267.1 210.1h.1"/>
<path d="M267.1 210h.1M267.1 210v.1M267.2 209.9h6.6M267.2 208.6h.1M267.2 209.8h5M267.2 208.7h5M267.2 208.6v1.5M269.9 214.1l3.3 .5-3.3 .5zM270.4 214.6h2.8M272.2 208.5h.1M272.2 209.9h.1M272.2 208.3v1.6"/>
<path d="M272.2 208.3h1M272.2 208.3v.2M272.5 209.4h.2v.3zM272.5 209.5h.2zM272.5 208.8l.2 .1zM273.2 209.5v8.3M273.3 207.3l-.1 .1M273.3 207.3h.5M273.3 209.4l.2 .3zM273.3 208.7l.2 .1-.1 .2zM273.3 208.8l.2 .1zM273.4 208.1h.2l-.1 .2z"/>
<path d="M273.8 207.3v.1M275.1 209.9h29.3M282 205.3h1l-.5 3.3zM282.5 202.4v6.2M285.7 208.6h-28.7M300.8 206.7h1l-.5 3.2zM237.8 226.1h13.9M237.8 226.1l3.3-.5v1zM263.5 226.1h10.3M270.5 225.6l3.3 .5-3.3 .5z"/>
<circle cx="54.7" cy="56" r=".13"/>
<circle cx="54.8" cy="56" r=".07"/>
<circle cx="54.7" cy="71.8" r=".13"/>
<circle cx="54.7" cy="73.6" r=".13"/>
<circle cx="54.8" cy="71.8" r=".08"/>
<circle cx="54.8" cy="73.6" r=".08"/>
<circle cx="54.7" cy="89.4" r=".07"/>
<circle cx="54.8" cy="89.4" r=".13"/>
<circle cx="379.6" cy="85.1" r=".08"/>
<circle cx="381.2" cy="84.1" r=".09"/>
<circle cx="241.5" cy="137.3" r=".07"/>
<circle cx="241.5" cy="136.6" r=".07"/>
<circle cx="241.5" cy="137.3" r=".09"/>
<circle cx="241.5" cy="136.6" r=".09"/>
<circle cx="242" cy="137.4" r=".13"/>
<circle cx="242" cy="137.4" r=".08"/>
<circle cx="242" cy="136.5" r=".12"/>
<circle cx="242" cy="136.6" r=".08"/>
<circle cx="243.9" cy="137.4" r=".13"/>
<circle cx="243.9" cy="137.4" r=".08"/>
<circle cx="243.9" cy="136.5" r=".12"/>
<circle cx="243.9" cy="136.6" r=".08"/>
<circle cx="244.4" cy="137.3" r=".1"/>
<circle cx="244.4" cy="137.3" r=".07"/>
<circle cx="244.4" cy="136.6" r=".08"/>
<circle cx="244.4" cy="136.6" r=".1"/>
<circle cx="267.2" cy="136.6" r=".07"/>
<circle cx="267.2" cy="137.3" r=".09"/>
<circle cx="267.2" cy="136.6" r=".09"/>
<circle cx="270.1" cy="137.3" r=".1"/>
<circle cx="270.1" cy="137.3" r=".07"/>
<circle cx="270.1" cy="136.6" r=".1"/>
<circle cx="238.1" cy="207.5" r=".13"/>
<circle cx="238.1" cy="208.2" r=".07"/>
<circle cx="238.1" cy="207.5" r=".07"/>
<circle cx="238.2" cy="208.9" r=".07"/>
<circle cx="238.2" cy="209.5" r=".07"/>
<circle cx="239" cy="209.5" r=".15"/>
<circle cx="244.8" cy="209.3" r=".07"/>
<circle cx="245.5" cy="209.3" r=".08"/>
<circle cx="266.2" cy="209.3" r=".08"/>
<circle cx="266.8" cy="209.3" r=".08"/>
<circle cx="272.6" cy="208.9" r=".15"/>
<circle cx="273.4" cy="209.5" r=".08"/>
<circle cx="273.5" cy="207.5" r=".13"/>
<circle cx="273.5" cy="208.2" r=".07"/>
<circle cx="273.5" cy="207.5" r=".07"/>
</g>
<g fill="none" stroke="#c0c0c0" stroke-width=".35">
<path d="M60 2.5v7.5M110 2.5v7.5M160 2.5v7.5M210 2.5v7.5M260 2.5v7.5M310 2.5v7.5M360 2.5v7.5M2.5 48.5h7.5M410 48.5h7.5M2.5 98.5h7.5M410 98.5h7.5M2.5 148.5h7.5"/>
<path d="M410 148.5h7.5M2.5 198.5h7.5M410 198.5h7.5M2.5 248.5h7.5M410 248.5h7.5M60 287v7.5M110 287v7.5M160 287v7.5M210 287v7.5M260 287v7.5M310 287v7.5M360 287v7.5"/>
</g>
<g fill="none" stroke="#c0c0c0" stroke-width=".5">
<path d="M249.1 257h160.9M249.1 250h79.7M261.3 257v20.4M286 257v20.4M306.2 250v27.4M328.8 242.3v44.7M410 242.3h-160.9v44.7M249.1 272.6h160.9M249.1 267.4h160.9M249.1 262.2h160.9M249.1 277.4h160.9M382.7 277.4v5.4"/>
<path d="M249.1 282.8h160.9M311 282.8v4.2M373 282.8v4.2"/>
</g>
<path d="M10 10h400v277h-400z" fill="none" stroke="#c0c0c0" stroke-width=".7"/>
<path d="M301.3 136.3l.5 3.3h-1zM300.8 206.7h1l-.5 3.2zM282.5 142.7l.5 3.3h-1zM282 157.2h1l-.5 3.2zM282.5 161.3l.5 3.3h-1zM282 172.5h1l-.5 3.3zM282.5 176.6l.5 3.3h-1zM282 187.8h1l-.5 3.3zM282.5 191.9l.5 3.4h-1zM282 205.3h1l-.5 3.3zM237.8 226.1l3.3-.5v1zM270.5 225.6l3.3 .5-3.3 .5zM238.4 214.6l3.4-.5v1zM252.2 214.1l3.3 .5-3.3 .5zM256.2 214.6l3.2-.5v1zM269.9 214.1l3.3 .5-3.3 .5zM179.5 130.3l3.3 .6-3.3 .5zM165 130.9l3.3-.6v1.1zM54.3 136.5l3.3-.8v1.1zM161.4 130.5l3.3 .3-3.2 .7zM44.3 141.9l.6 3.3h-1zM43.9 206.8h1l-.6 3.3zM55.8 152.1l3.2-1.1 .2 1zM64.8 142.7l.1 3.3-1-.1zM204.9 54.6l.6 3.4h-1.1zM204.4 87.4h1.1l-.6 3.3zM190.4 55.3l.5 3.3h-1.1zM189.8 69h1.1l-.5 3.4zM190.3 73l.5 3.3h-1zM189.8 86.7h1l-.5 3.3zM54.5 102.7l3.3-.6v1zM178 102.1l3.3 .6-3.3 .4zM56.1 95l3.3-.5v1zM67.2 94.5l3.3 .5-3.3 .5zM71.4 95l3.3-.5v1zM82.5 94.5l3.3 .5-3.3 .5zM97.8 94.5l3.3 .5-3.3 .5zM86.7 95l3.3-.5v1zM102 95l3.3-.5v1zM113.1 94.5l3.4 .5-3.4 .5zM117.3 94.5l3.3-.5v1zM128.4 94l3.4 .5-3.4 .5zM132.6 94.5l3.3-.5v1zM143.8 94l3.3 .5-3.3 .5zM148 94.5l3.2-.5v1zM161.3 94l3.3 .5-3.3 .5zM165.4 94.1l3.3-.5v1zM177.3 93.6l3.4 .5-3.4 .5z" fill="#000"/>
<g font-size="8.1">
<text x="27.8" y="8">8</text>
<text x="82.8" y="8">7</text>
<text x="132.8" y="8">6</text>
<text x="182.8" y="8">5</text>
<text x="232.8" y="8">4</text>
<text x="282.8" y="8">3</text>
<text x="332.8" y="8">2</text>
<text x="387.8" y="8">1</text>
<text x="3" y="27.2">F</text>
<text x="413" y="27.2">F</text>
<text x="2.8" y="76.5">E</text>
<text x="412.8" y="76.5">E</text>
<text x="2" y="126.5">D</text>
<text x="412" y="126.5">D</text>
<text x="1.7" y="176.5">C</text>
<text x="411.7" y="176.5">C</text>
<text x="2.7" y="226.5">B</text>
<text x="412.7" y="226.5">B</text>
<text x="2" y="275.7">A</text>
<text x="412" y="275.7">A</text>
<text x="27.8" y="295">8</text>
<text x="82.8" y="295">7</text>
<text x="132.8" y="295">6</text>
<text x="182.8" y="295">5</text>
<text x="232.8" y="295">4</text>
<text x="282.8" y="295">3</text>
<text x="332.8" y="295">2</text>
<text x="387.8" y="295">1</text>
</g>
<g font-size="4.2">
<text x="185.7" y="65">1022</text>
<text x="200.3" y="75.3">2163</text>
<text x="185.7" y="84.6">1022</text>
<text x="170.3" y="95.7">913</text>
<text x="60" y="96.6">866</text>
<text x="75.9" y="96.6">866</text>
<text x="91.1" y="96.6">866</text>
<text x="106.5" y="96.6">866</text>
<text x="121.1" y="96.1">866</text>
<text x="136.6" y="96.1">866</text>
<text x="153.8" y="96.1">997</text>
<text x="111.4" y="104.2">7608</text>
<text x="97.8" y="135.6">6636</text>
<text x="168.7" y="132.5">1065</text>
<text x="59.8" y="150.2">93°</text>
<text x="277.8" y="153.5">1065</text>
<text x="279" y="170.9">870</text>
<text x="296.6" y="170.9">4419</text>
<text x="39.7" y="178.5">4091</text>
<text x="279" y="185.6">870</text>
<text x="277.8" y="201.5">1000</text>
<text x="242.6" y="216.2">1022</text>
<text x="259.9" y="216.2">1022</text>
<text x="252.9" y="227.7">2163</text>
</g>
<text font-size="3.9" x="316.7" y="286.4">A3</text>
<g font-size="3.5">
<text x="252.2" y="247.7">TITLE - PROFILE FOR PANEL NO-1</text>
<text x="251.2" y="254.8">DWG NO - NTPL221-PROF01</text>
<text x="307.6" y="254.8">QTY - 1</text>
</g>
<g font-size="2.8">
<text x="367.5" y="247.7">NIHVA TECHNOLOGIES</text>
<text x="367.5" y="250.5">PVT.LTD.PUNE</text>
<text x="269.8" y="260.4">NAME</text>
<text x="287.8" y="260.4">SIGNATURE</text>
<text x="313.9" y="260.5">DATE</text>
<text x="330.9" y="260.5">PROJECT NO - NTPL221</text>
<text x="250.3" y="265.7">DRAWN</text>
<text x="270.9" y="266.1">D.V.</text>
<text x="310.9" y="265.5">20.03.2024</text>
<text x="330.9" y="265.5">PRODUCT - BALCONY ENCLOSURE</text>
<text x="250.2" y="271.1">CHK'D</text>
<text x="250.2" y="275.8">APPV'D</text>
<text x="270.9" y="271.1">P.M.</text>
<text x="271.3" y="275.8">V.T.</text>
<text x="310.8" y="270.6">20.03.2024</text>
<text x="310.8" y="275.8">20.03.2024</text>
<text x="330.7" y="270.6">SITE LOCATION -</text>
<text x="250.7" y="281.1">if any queries contact -</text>
<text x="284.3" y="281.1">supportautomation@nihva.com</text>
<text x="330.7" y="281.1">REVISION -</text>
<text x="250.7" y="285.6">ALL DIMENSION ARE IN mm</text>
<text x="330.7" y="285.6">SCALE -</text>
</g>
<text font-size="2.1" x="368.1" y="255.1">Website - www.nihva.com</text>
<text font-size="2" x="375.7" y="285.6">SHEET 33 OF 43</text>
</svg>
